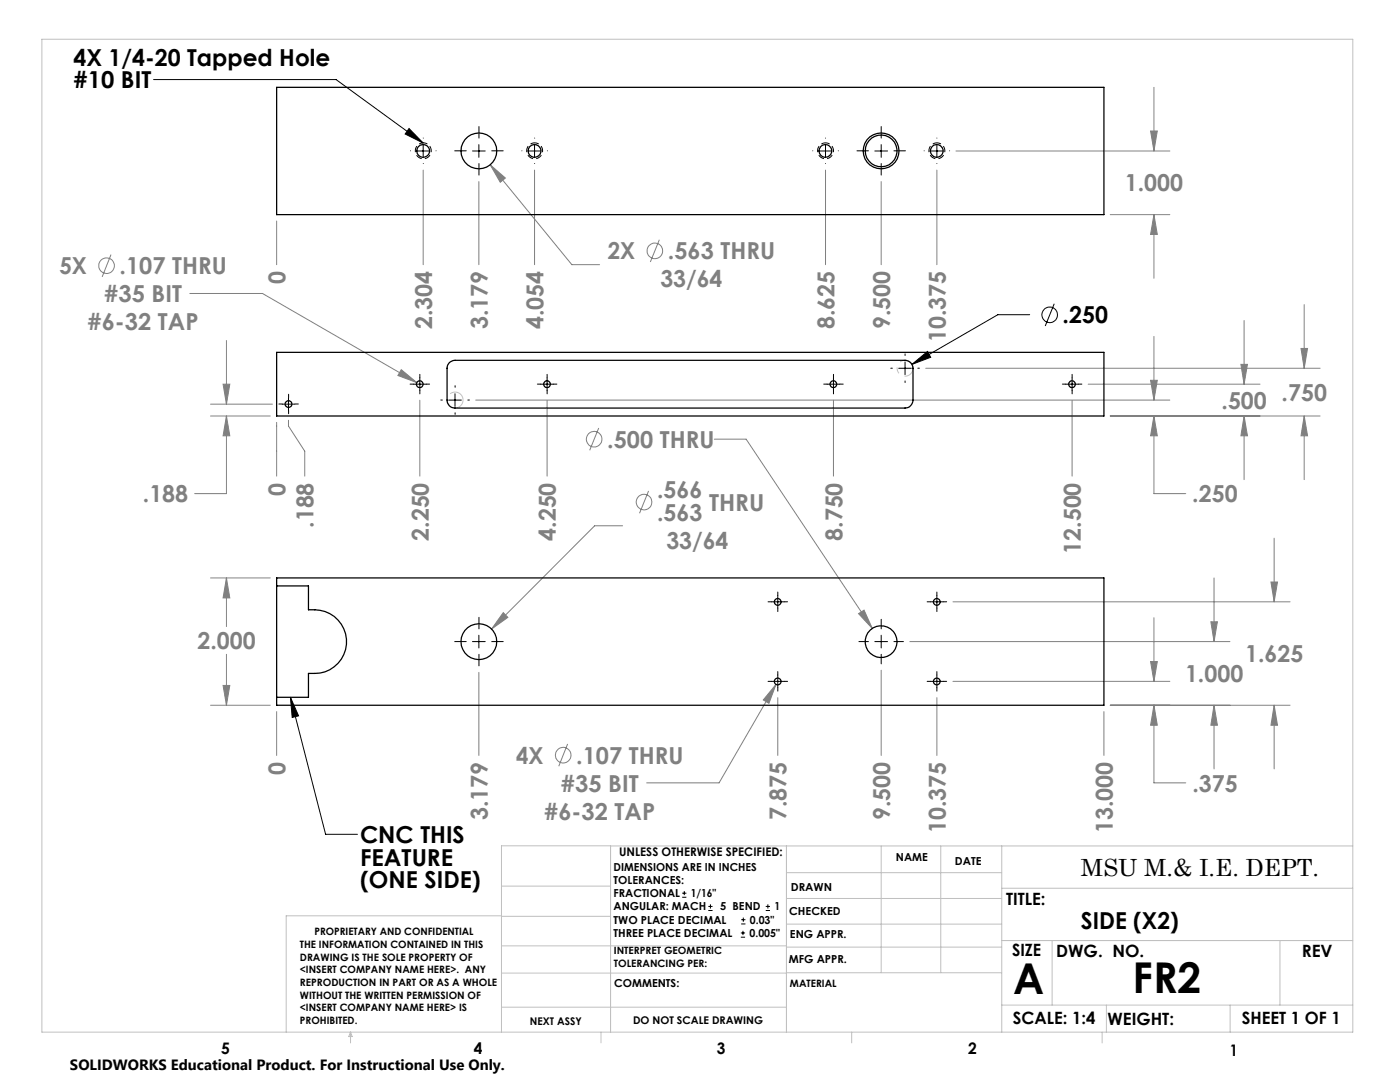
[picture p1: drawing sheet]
<svg xmlns="http://www.w3.org/2000/svg" width="279mm" height="216mm" viewBox="0 0 279 216" stroke-linecap="round" stroke-linejoin="round" font-family="sans-serif">
<g fill="none" stroke="#808080" stroke-width=".2">
<path d="M230.3 17.4v12.7M84.5 33.9v18.9M95.6 36.2v16.6M97.8 32.9l3.1 2.6-1.1 .9zM97.8 32.9l16.3 19.9h5.6M106.7 33.9v18.9M164.7 33.9v18.9M175.9 36.2v16.6M187 33.9v18.9M190.8 30.1h42.7M229.6 26.1h1.4l-.7 4zM22.2 50.8l-1.8 4.4"/>
<path d="M37.9 58.6h14.5l30.8 17.7M55.2 44.1v8.7M131.6 47.8l-1.8 4.5M221.6 42.8h11.9M230.3 42.8v12.7M230.3 42.8l.7 4h-1.4zM44.5 76.7h1.4l-.7 3.9zM45.2 67.9v12.7M80.1 73.8l3.1 2.5-3.8-1.4zM83.8 79.9v15.1M94.9 79.8h138.6M109.2 79.9v15.1"/>
<path d="M166.3 79.9v15.1M184.7 73.5h78.8M214 79.9v15.1M217.2 76.7h34.3M229.6 75.9h1.4l-.7 3.9zM230.3 67.1v12.7M247.6 72.7h1.4l-.7 4zM248.3 64v12.7M259.6 69.5h1.3l-.6 4zM260.3 60.8v12.7M42 83h11.9M42 80.6h12.4"/>
<path d="M45.2 83l.7 4h-1.4zM45.2 83v15.5h-6.4M55.2 84.3v10.7M57.6 83.9v1.1l3.2 5v5M119.5 85.4l-1.8 4.5M129.4 98l-1.8 4.4M142.6 87.6h6.3l25.2 37.8M221.6 83h41.9M230.3 83v15.5h6.3M230.3 83l.7 4h-1.4zM248.3 83v12.7M248.3 83l.7 4h-1.4z"/>
<path d="M260.3 83v12.7M260.3 83l.6 4h-1.3zM42 115.3h11.9M45.2 115.3l.7 4h-1.4zM45.2 115.3v9.7M124.2 104.9h-5.5l-20.6 20.6M242.3 115.3v12.7M253.6 116.1h1.4l-.7 4zM254.3 107.4v12.7M44.5 136.8h1.4l-.7 3.9zM45.2 130.6v10.1M95.6 134.2v16.5"/>
<path d="M100.4 122.2l1 1-3.3 2.3zM154.9 136.6l-11.4 19.6h-14.5M154.9 136.6l-1.4 3.7-1.2-.6zM155.2 139.2v11.5M171.3 122.4l1.1-.7 1.7 3.7zM175.9 133.7v17M181.6 128h63.9M187 139.2v11.5M190.2 136h43.3M190.2 120.1h67.3M229.6 132h1.4l-.7 4zM230.3 123.3v12.7"/>
<path d="M241.7 124.1h1.3l-.7 3.9zM42 140.7h11.9M55.2 142v8.7M113.3 148.4l-1.8 4.5M220.3 142v8.7M221.6 140.7h35.9M230.3 140.7v15.5h6.3M230.3 140.7l.7 4h-1.4zM242.3 140.7v12.7M242.3 140.7l.7 4h-1.3zM254.3 140.7v12.7M254.3 140.7l.7 4h-1.4z"/>
<circle cx="21.3" cy="53" r="1.55"/>
<circle cx="130.7" cy="50" r="1.55"/>
<circle cx="118.6" cy="87.6" r="1.56"/>
<circle cx="128.6" cy="100.2" r="1.55"/>
<circle cx="112.4" cy="150.7" r="1.56"/>
</g>
<g fill="none" stroke="#000" stroke-width=".2">
<path d="M30.7 15.9h36.4l17.4 12.6M81.6 25.6l2.9 2.9-3.6-1.8zM83.2 30.1h2.5M84.5 28.9v2.5M94.3 30.1h2.5M95.6 28.9v2.5M105.4 30.1h2.5M106.7 28.9v2.5M163.5 30.1h2.5M164.7 28.9v2.5M174.6 30.1h2.5M175.9 28.9v2.5"/>
<path d="M185.7 30.1h2.5M187 28.9v2.5M57.6 79.4v2.5M82.5 76.7h2.6M83.8 75.4v2.5M89.5 79.8h2.6M90.8 78.6v2.5M107.9 76.7h2.6M109.2 75.4v2.5M165.1 76.7h2.5M166.3 75.4v2.5M179.4 73.5h2.5"/>
<path d="M180.6 72.2v2.6M182 72.7l3.1-2.6 .6 1.2zM205.5 62.8h-6.4l-17.1 9.9M210.4 60.6l-1.8 4.5M212.7 76.7h2.5M214 75.4v2.5M56.3 80.6h2.5M155.2 118.8v2.6M187 118.8v2.6M58 139.1l7 27.4h6.3M58 139.1l1.6 3.7-1.3 .4zM94.3 128h2.5"/>
<path d="M95.6 126.8v2.5M154 136h2.5M154 120.1h2.5M155.2 134.7v2.5M174.6 128h2.5M175.9 126.8v2.5M185.7 136h2.5M185.7 120.1h2.5M187 134.7v2.5M136.1 179h.9M136.1 178.2h.9M136.6 177.8v.8"/>
<path d="M141.4 181.7h.8M141.4 180.9h.8M141.8 180.4v.9M147.8 187h.9M147.8 186.2h.9M147.9 184.4h.9M147.9 183.5h.9M148.3 185.7v.9M148.3 183.1v.8M152.8 181.7h.9M152.8 180.9h.9M153.2 180.4v.9"/>
<circle cx="209.5" cy="62.8" r="1.55"/>
</g>
<path d="M92.3 79.4a1.59 1.59 0 0 0-2.6-.7 1.59 1.59 0 0 0 .7 2.6 1.59 1.59 0 0 0 2-1.8l-.1-.1M182.1 73a1.59 1.59 0 0 0-2.6-.7 1.59 1.59 0 0 0 .7 2.7 1.59 1.59 0 0 0 2-1.8l-.1-.2" fill="none" stroke="#c0c0c0" stroke-width=".2" stroke-dasharray="15.2 1.3 1.3 1.3" stroke-dashoffset="12.2" stroke-linecap="butt"/>
<path d="M84.5 28.5a1.59 1.59 0 0 1 1.4 2.3 1.59 1.59 0 0 1-2.7 .2 1.59 1.59 0 0 1 1.1-2.5h.2M106.7 28.5a1.59 1.59 0 0 1 1.4 2.3 1.59 1.59 0 0 1-2.7 .2 1.59 1.59 0 0 1 1.1-2.5h.2M164.8 28.5a1.59 1.59 0 0 1 1.4 2.3 1.59 1.59 0 0 1-2.8 .2 1.59 1.59 0 0 1 1.2-2.5h.2M187 28.5a1.59 1.59 0 0 1 1.4 2.3 1.59 1.59 0 0 1-2.7 .2 1.59 1.59 0 0 1 1.1-2.5h.2" fill="none" stroke="#000" stroke-width=".2" stroke-dasharray="1.3 .6" stroke-dashoffset=".4" stroke-linecap="butt"/>
<g fill="none" stroke="#000" stroke-width=".2" stroke-dasharray="15.2 1.3 1.3 1.3">
<path d="M81.9 30.1h.1M84.5 27.6v-.1M84.5 32.6h.1M87 30.1h.1M93 30.1h-2.3M95.6 27.6v-2.3M95.6 32.6v2.3M98.1 30.1h2.3M104.2 30.1h.1M106.7 27.6v-.1M106.7 32.6h.1M109.2 30.1h.1"/>
<path d="M162.2 30.1h.1M164.8 27.6v-.1M164.8 32.6h.1M167.3 30.1h.1M173.3 30.1h-2.3M175.9 27.6v-2.3M175.9 32.6v2.3M178.4 30.1h2.3M184.4 30.1h.1M187 27.6v-.1M187 32.6h.1M189.5 30.1h.1"/>
<path d="M57.6 79.3v-.6M82.5 76.6h-.7M83.8 75.4v-.7M83.8 77.9v.7M85.1 76.6h.6M88.3 79.8h-.3M90.8 77.3v-.3M93.4 79.8h.3M107.9 76.6h-.7M109.2 75.4v-.7M109.2 77.9v.7M110.5 76.6h.6"/>
<path d="M165.1 76.6h-.7M166.3 75.4v-.7M166.3 77.9v.7M167.6 76.6h.7M178.1 73.5h-.3M180.6 70.9v-.3M180.6 76v.3M183.2 73.5h.3M212.7 76.6h-.7M214 75.4v-.7M214 77.9v.7M215.2 76.6h.7"/>
<path d="M56.3 80.6h-.7M57.6 81.9v.7M58.9 80.6h.6M90.8 82.4v.3M155.2 118.8v-.7M187 118.8v-.7M93 128h-2.3M95.6 125.5v-2.3M95.6 130.6v2.3M98.1 128h2.3M154 136h-.7M154 120.1h-.7"/>
<path d="M155.2 134.7v-.7M155.2 137.2v.7M155.2 121.4v.6M156.5 136h.7M156.5 120.1h.7M173.3 128h-1.9M175.9 125.5v-1.9M175.9 130.6v1.9M178.4 128h1.9M185.7 136h-.7M185.7 120.1h-.7M187 134.7v-.7"/>
<path d="M187 137.2v.7M187 121.4v.6M188.2 136h.7M188.2 120.1h.7"/>
</g>
<g fill="none" stroke="#c0c0c0" stroke-width=".2">
<path d="M8.4 7.8h261.6v198.2h-261.6zM100.1 176.8h21.7M121.8 168.8v37.2M157 168.8v37.2M157 179.3h42.9M157 174.1h42.9M175.9 168.8v25.3M187.7 168.8v25.3M199.9 177.2h70.1M199.9 168.8v37.2M270 168.8h-169.9v37.2M100.1 194.2h56.9"/>
<path d="M100.1 188.7h56.9M100.1 182.8h21.7M100.1 182.7h-43v23.3M157 194.1h42.9M157 184.4h42.9M157 189h42.9M199.9 187.7h70.1M210 187.7v12.9M255.4 187.7v12.9M70 206v2.1M70 206l.3 .8h-.7zM100.1 201h56.9"/>
<path d="M119.9 206v2.1M170 206v2.1M199.9 200.6h70.1M220 206v2.1M220.8 200.6v5.4M245.5 200.6v5.4"/>
</g>
<path d="M182 72.7l3.1-2.6 .6 1.2zM58 139.1l1.6 3.7-1.3 .4z" fill="#000"/>
<path d="M230.3 140.7l.7 4h-1.4zM229.6 132h1.4l-.7 4zM242.3 140.7l.7 4h-1.3zM241.7 124.1h1.3l-.7 3.9zM254.3 140.7l.7 4h-1.4zM253.6 116.1h1.4l-.7 4zM44.5 136.8h1.4l-.7 3.9zM45.2 115.3l.7 4h-1.4zM100.4 122.2l-2.3 3.3 3.3-2.3zM171.3 122.4l2.8 3-1.7-3.7zM154.9 136.6l-2.6 3.1 1.2 .6zM45.2 83l.7 4h-1.4zM44.5 76.7h1.4l-.7 3.9zM248.3 83l.7 4h-1.4zM247.6 72.7h1.4l-.7 4zM229.6 75.9h1.4l-.7 3.9zM230.3 83l.7 4h-1.4zM259.6 69.5h1.3l-.6 4zM260.3 83l.6 4h-1.3zM80.1 73.8l-.7 1.1 3.8 1.4zM230.3 42.8l.7 4h-1.4zM229.6 26.1h1.4l-.7 4zM97.8 32.9l2 3.5 1.1-.9z" fill="#808080"/>
<path d="M81.6 25.6l2.9 2.9-3.6-1.8z" fill="#000"/>
<g fill="none" stroke="#000" stroke-width=".25">
<path d="M55.2 17.4h165.1v25.4h-165.1zM55.2 70.3h165.1v12.7h-165.1zM89.7 72.4l1.1-.5h89.8a1.63 1.63 0 0 1 1.6 1.6v6.3a1.63 1.63 0 0 1-1.6 1.6h-89.8a1.57 1.57 0 0 1-1.6-1.6v-6.3l.1-.6zM55.2 116.9h6.4v4.8a6.5 6.5 0 0 1 6.7 3.2 6.5 6.5 0 0 1-.8 7.4 6.7 6.7 0 0 1-5.9 2.1v4.7h-6.4M55.2 115.3h165.1v25.4h-165.1z"/>
<circle cx="84.5" cy="30.1" r="1.27"/>
<circle cx="95.6" cy="30.1" r="3.6"/>
<circle cx="106.7" cy="30.1" r="1.27"/>
<circle cx="164.7" cy="30.1" r="1.27"/>
<circle cx="175.8" cy="30.1" r="3.6"/>
<circle cx="175.9" cy="30.1" r="3.2"/>
<circle cx="186.9" cy="30.1" r="1.27"/>
<circle cx="83.8" cy="76.7" r=".67"/>
<circle cx="109.2" cy="76.7" r=".67"/>
<circle cx="166.3" cy="76.7" r=".67"/>
<circle cx="213.9" cy="76.7" r=".67"/>
<circle cx="57.6" cy="80.6" r=".69"/>
<circle cx="95.6" cy="128" r="3.6"/>
<circle cx="155.2" cy="136" r=".68"/>
<circle cx="155.2" cy="120.1" r=".68"/>
<circle cx="175.9" cy="128" r="3.2"/>
<circle cx="187" cy="136" r=".68"/>
<circle cx="187" cy="120.1" r=".68"/>
</g>
<g font-size="8.5">
<text x="202.2" y="198.3">A</text>
<text x="226" y="198.1">FR2</text>
</g>
<g font-size="4.7">
<text x="14.7" y="13.1">4X 1/4-20 Tapped Hole</text>
<text x="14.7" y="17.6">#10 BIT</text>
<text x="212.1" y="64.5">.250</text>
<text x="71.9" y="168.2">CNC THIS</text>
<text x="71.9" y="172.7">FEATURE</text>
<text x="71.9" y="177.2">(ONE SIDE)</text>
<text x="215.7" y="174.7">MSU M.&amp; I.E. DEPT.</text>
<text x="215.7" y="185.4">SIDE (X2)</text>
</g>
<g font-size="4.7" fill="#808080">
<text x="224.5" y="38.2">1.000</text>
<text x="121.3" y="51.8">2X</text>
<text x="133.3" y="51.8">.563 THRU</text>
<text x="11.8" y="54.7">5X</text>
<text x="23.8" y="54.7">.107 THRU</text>
<text x="57" y="56.7" transform="rotate(-90 57 56.7)">0</text>
<text x="131.8" y="57.4">33/64</text>
<text x="17.5" y="65.9">#6-32 TAP</text>
<text x="20.8" y="60.3">#35 BIT</text>
<text x="86.2" y="65.7" transform="rotate(-90 86.2 65.7)">2.304</text>
<text x="97.4" y="65.7" transform="rotate(-90 97.4 65.7)">3.179</text>
<text x="108.5" y="65.7" transform="rotate(-90 108.5 65.7)">4.054</text>
<text x="166.5" y="65.7" transform="rotate(-90 166.5 65.7)">8.625</text>
<text x="177.6" y="65.7" transform="rotate(-90 177.6 65.7)">9.500</text>
<text x="188.7" y="68.3" transform="rotate(-90 188.7 68.3)">10.375</text>
<text x="243.8" y="81.6">.500</text>
<text x="255.8" y="80">.750</text>
<text x="121.2" y="89.3">.500 THRU</text>
<text x="28.5" y="100.2">.188</text>
<text x="57" y="98.9" transform="rotate(-90 57 98.9)">0</text>
<text x="131.1" y="99.4">.566</text>
<text x="141.5" y="101.9">THRU</text>
<text x="238" y="100.2">.250</text>
<text x="62.6" y="105.3" transform="rotate(-90 62.6 105.3)">.188</text>
<text x="85.6" y="107.9" transform="rotate(-90 85.6 107.9)">2.250</text>
<text x="111" y="107.9" transform="rotate(-90 111 107.9)">4.250</text>
<text x="131.1" y="103.9">.563</text>
<text x="168.1" y="107.9" transform="rotate(-90 168.1 107.9)">8.750</text>
<text x="133" y="109.4">33/64</text>
<text x="215.7" y="110.5" transform="rotate(-90 215.7 110.5)">12.500</text>
<text x="39.4" y="129.6">2.000</text>
<text x="236.5" y="136.1">1.000</text>
<text x="248.5" y="132.2">1.625</text>
<text x="57" y="154.6" transform="rotate(-90 57 154.6)">0</text>
<text x="103" y="152.4">4X</text>
<text x="115" y="152.4">.107 THRU</text>
<text x="111.9" y="158">#35 BIT</text>
<text x="238" y="158">.375</text>
<text x="97.4" y="163.7" transform="rotate(-90 97.4 163.7)">3.179</text>
<text x="108.6" y="163.5">#6-32 TAP</text>
<text x="157" y="163.7" transform="rotate(-90 157 163.7)">7.875</text>
<text x="177.6" y="163.7" transform="rotate(-90 177.6 163.7)">9.500</text>
<text x="188.7" y="166.2" transform="rotate(-90 188.7 166.2)">10.375</text>
<text x="222.1" y="166.2" transform="rotate(-90 222.1 166.2)">13.000</text>
</g>
<g font-size="3.4">
<text x="200.8" y="180.5">TITLE:</text>
<text x="202" y="190.8">SIZE</text>
<text x="210.8" y="190.9">DWG. NO.</text>
<text x="259.8" y="191">REV</text>
<text x="202.1" y="204.4">SCALE: 1:4</text>
<text x="221" y="204.5">WEIGHT:</text>
<text x="247.8" y="204.4">SHEET 1 OF 1</text>
</g>
<g font-size="3.2">
<text x="44.2" y="210.4">5</text>
<text x="94.6" y="210.3">4</text>
<text x="143.1" y="210.4">3</text>
<text x="193.2" y="210.3">2</text>
<text x="245.4" y="210.6">1</text>
</g>
<text font-size="3" x="14" y="213.5">SOLIDWORKS Educational Product. For Instructional Use Only.</text>
<text font-size="2.4" x="123.6" y="170.8">UNLESS OTHERWISE SPECIFIED:</text>
<g font-size="2.2">
<text x="122.5" y="173.7">DIMENSIONS ARE IN INCHES</text>
<text x="178.8" y="171.8">NAME</text>
<text x="190.6" y="172.5">DATE</text>
<text x="122.5" y="176.4">TOLERANCES:</text>
<text x="122.5" y="179">FRACTIONAL</text>
<text x="137.9" y="179">1/16&quot;</text>
<text x="157.8" y="177.8">DRAWN</text>
<text x="122.5" y="184.3">TWO PLACE DECIMAL</text>
<text x="122.5" y="181.7">ANGULAR: MACH</text>
<text x="143.7" y="181.7">5 BEND</text>
<text x="149.7" y="184.3">0.03&quot;</text>
<text x="154.5" y="181.7">1</text>
<text x="157.5" y="182.5">CHECKED</text>
<text x="122.5" y="187">THREE PLACE DECIMAL</text>
<text x="149.6" y="187">0.005&quot;</text>
<text x="157.6" y="187.2">ENG APPR.</text>
<text x="122.6" y="197">COMMENTS:</text>
<text x="157.4" y="192.2">MFG APPR.</text>
</g>
<g font-size="2.1">
<text x="105.8" y="204.5">NEXT ASSY</text>
<text x="126.3" y="204.3">DO NOT SCALE DRAWING</text>
</g>
<g font-size="2">
<text x="59.8" y="189.2">THE INFORMATION CONTAINED IN THIS</text>
<text x="59.8" y="191.7">DRAWING IS THE SOLE PROPERTY OF</text>
<text x="62.8" y="186.5">PROPRIETARY AND CONFIDENTIAL</text>
<text x="122.5" y="190.4">INTERPRET GEOMETRIC</text>
<text x="59.8" y="194.2">&lt;INSERT COMPANY NAME HERE&gt;. ANY</text>
<text x="59.8" y="196.8">REPRODUCTION IN PART OR AS A WHOLE</text>
<text x="122.5" y="192.9">TOLERANCING PER:</text>
<text x="157.7" y="197">MATERIAL</text>
<text x="59.8" y="199.3">WITHOUT THE WRITTEN PERMISSION OF</text>
<text x="59.8" y="201.8">&lt;INSERT COMPANY NAME HERE&gt; IS</text>
<text x="59.8" y="204.3">PROHIBITED.</text>
</g>
</svg>
